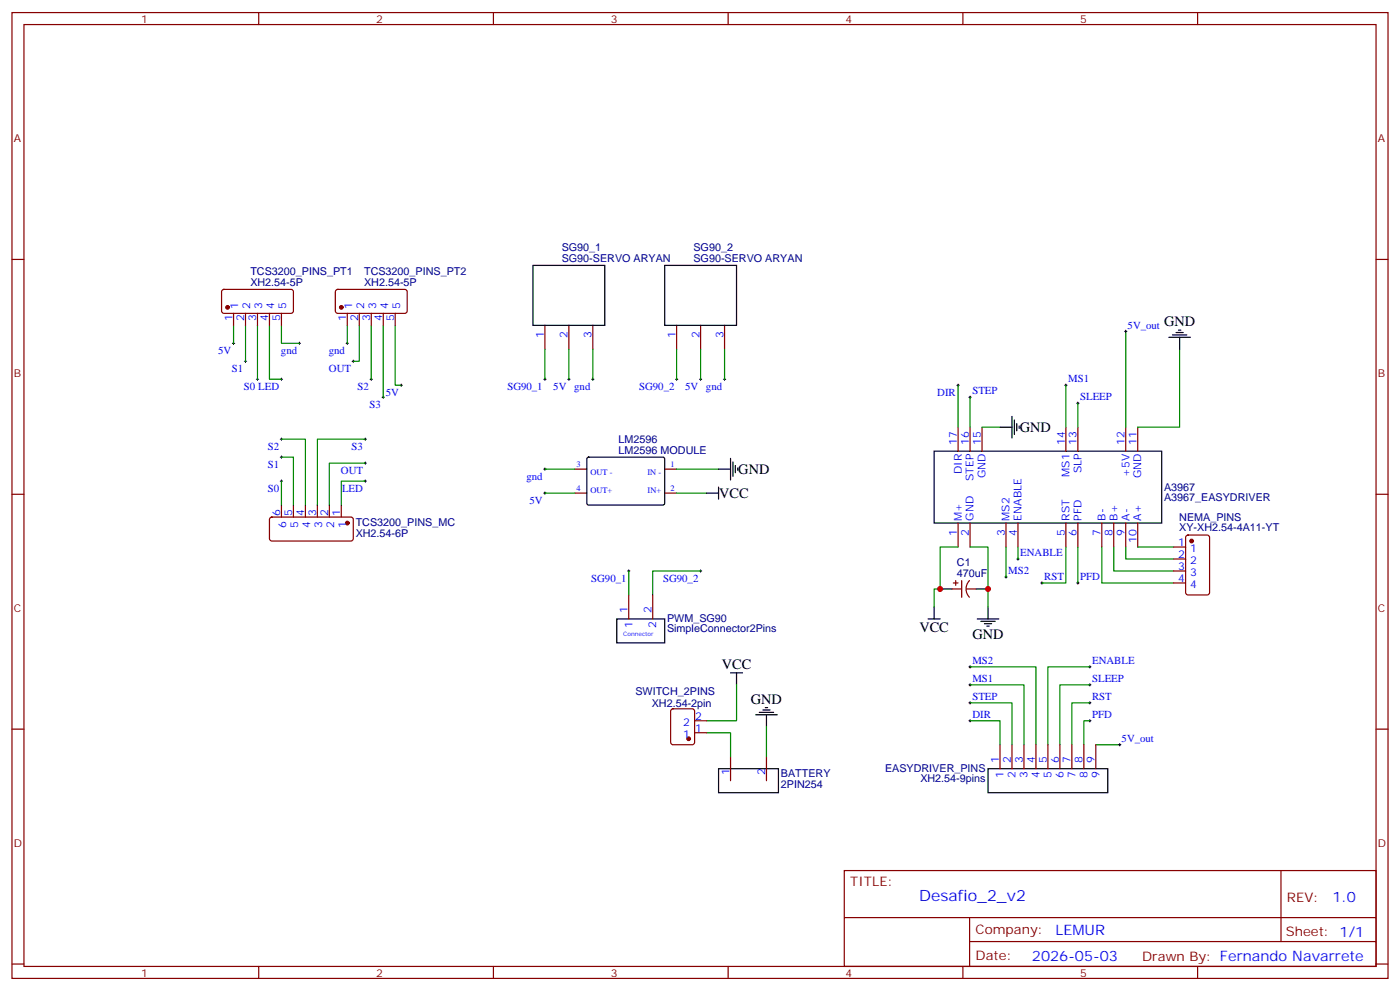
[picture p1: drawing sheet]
<svg xmlns="http://www.w3.org/2000/svg" width="412mm" height="292mm" viewBox="0 0 412 292" stroke-linecap="round" stroke-linejoin="round" font-family="sans-serif">
<g fill="none" stroke="#870000" stroke-width=".35">
<path d="M3.5 3.7h405.4v284.3h-405.4zM7.1 7.2h398.2v277.3h-398.2zM76.2 3.7v3.5M145.3 3.7v3.5M214.5 3.7v3.5M283.6 3.7v3.5M352.8 3.7v3.5M3.5 76.4h3.6M405.3 76.4h3.6M65.5 85.4l.5-.2 20 .1 .4 .6v5.9l-.7 .5-20-.1-.4-.7v-5.6zM68.8 92.3v3.5M72.3 92.3v3.5"/>
<path d="M75.8 92.3v3.5M79.4 92.3v3.5M82.9 92.3v3.5M99 85.4l.5-.2 20 .1 .4 .6v5.9l-.7 .5-20-.1-.4-.7v-5.6zM102.3 92.3v3.5M105.8 92.3v3.5M109.4 92.3v3.5M112.9 92.3v3.5M116.4 92.3v3.5M160.5 95.8v7M167.6 95.8v7M174.6 95.8v7"/>
<path d="M199.3 95.8v7M206.4 95.8v7M213.4 95.8v7M169.3 138.1h3.6M195.8 138.1h3.5M282.2 125.8v7M285.8 125.8v7M289.3 125.8v7M314 125.8v7M317.5 125.8v7M331.6 125.8v7M335.1 125.8v7"/>
<path d="M3.5 145.5h3.6M79.6 152.4l.5-.2 23.5 .1 .5 .6-.1 5.9-.6 .5-23.6-.1-.4-.6v-5.7zM82.9 148.7v3.5M86.4 148.7v3.5M90 148.7v3.5M93.5 148.7v3.5M97 148.7v3.5M100.5 148.7v3.5M169.3 145.2h3.6M195.8 145.2h3.5M282.2 154v7M285.8 154v7"/>
<path d="M296.3 154v7M299.9 154v7M314 154v7M317.5 154v7M324.6 154v7M328.1 154v7M331.6 154v7M335.1 154v7M349.5 157.7l.5-.2h5.6l.7 .4v16.5l-.5 .7-5.8 .1-.7-.5-.1-16.5zM405.3 145.5h3.6M185.2 175.2v7M192.3 175.2v7"/>
<path d="M280.5 173.4h2.8M280.8 171.6h1.4M281.5 170.9v1.4M283.3 170.9v5M284.7 173.4h2.8M285.6 170.9a3.5 3.5 0 0 0 0 4.9M345.7 161h3.5M345.7 164.6h3.5M345.7 168.1h3.5M345.7 171.6h3.5M3.5 214.7h3.6M197.8 208.9l.5-.2h5.6l.7 .4v9.4l-.5 .7-5.8 .1-.7-.5v-9.4z"/>
<path d="M204.6 215.7h3.5M204.6 212.2h3.5M294.6 219.3v7M298.1 219.3v7M301.6 219.3v7M305.2 219.3v7M308.7 219.3v7M312.2 219.3v7M315.7 219.3v7M319.3 219.3v7M322.8 219.3v7M405.3 214.7h3.6"/>
<path d="M215.2 222.8v7M225.8 222.8v7M248.7 256.3h156.6v28.2h-156.6zM377.3 256.3v20.9M248.7 270.1h156.5M285.6 277.2h119.6M285.6 270.1v14.2M3.5 283.8h3.6M76.2 284.5v3.5M145.3 284.5v3.5M214.5 284.5v3.5M283.6 284.5v3.5"/>
<path d="M352.8 284.5v3.5M405.3 283.8h3.6"/>
</g>
<g fill="none" stroke="#000" stroke-width=".35">
<path d="M157 78.1h21.2v17.7h-21.2zM195.8 78.1h21.2v17.7h-21.2zM344.3 99.3h6.4M345.4 98.6h4.2M346.4 97.9h2.1M347.1 97.2h.7M347.5 99.3v3.5M172.9 134.8l.5-.2 22.1 .1 .3 .4-.1 13.3-.4 .3-22.2-.1-.2-.4zM211.7 138.1h3.5M215.2 134.9v6.4M215.9 136v4.2M216.6 137.1v2.1"/>
<path d="M217.3 137.8v.7M275.2 132.8h67v21.2h-67zM294.6 125.8h3.5M298.1 122.6v6.3M298.8 123.6v4.3M299.5 124.7v2.1M300.2 125.4v.7M208.1 145.2h3.6M211.7 143.4v3.5M275.2 178.7v3.5M276.9 173.4h3.6M287.5 173.4h3.5"/>
<path d="M291 178.7v3.5M181.7 182.2h14.1v7.1h-14.1zM215.2 198.1h3.5M217 198.1v3.5M273.4 182.2h3.5M287.9 182.2h6.3M288.9 182.9h4.3M290 183.6h2.1M290.7 184.3h.7M222.6 210.4h6.4M223.7 209.7h4.2M224.7 209h2.1"/>
<path d="M225.4 208.3h.7M225.8 210.4v3.6M211.7 226.3h17.6v7.1h-17.6zM291 226.3h35.3v7.1h-35.3z"/>
</g>
<g fill="none" stroke="#008700" stroke-width=".35">
<path d="M68.8 95.8v5.3M72.3 95.8v10.6M75.8 95.8v15.9M79.4 95.8v15.9h3.5M82.9 95.8v5.3h5.3M102.3 95.8v5.3M105.8 95.8v10.6h-1.7M109.4 95.8v15.9M112.9 95.8v21.1M116.4 95.8v17.6h1.8M331.6 97.5v28.3M160.5 102.8v8.9"/>
<path d="M167.6 102.8v8.9M174.6 102.8v8.9M199.3 102.8v8.9M206.4 102.8v8.9M213.4 102.8v8.9M282.2 113.4v12.4M285.8 116.9v8.9M314 113.4v12.4M317.5 118.7v7.1M347.5 102.8v23h-12.4M82.9 134.6h3.5v14.1M82.9 129.3h7.1v19.4"/>
<path d="M107.6 136.3h-10.6v12.4M107.6 129.3h-14.1v19.4M160.5 138.1h8.8M199.3 138.1h12.4M289.3 125.8h5.3M82.9 141.6v7.1M107.6 141.6h-7.1v7.1M160.5 145.2h8.8M199.3 145.2h8.8M185.2 168.1v7.1M206.4 168.1h-14.1v7.1M282.2 161h-5.3v12.4h-1.7v5.3"/>
<path d="M285.8 161h5.2v17.7M296.3 161v8.9M299.9 161v3.6M314 161v10.6h-7.1M317.5 161v10.6M324.6 161v10.6h21.1M328.1 161v7.1h17.6M331.6 161v3.6h14.1M335.1 161h10.6M285.8 196.3h19.4v23M321 196.3h-12.3v23M208.1 215.7h7.1v7.1"/>
<path d="M217 201.6v10.6h-8.9M225.8 214v8.8M285.8 212.2h8.8v7.1M285.8 206.9h12.3v12.4M285.8 201.6h15.8v17.7M321 201.6h-8.8v17.7M321 212.2h-1.7v7.1M321 206.9h-5.3v12.4M322.8 219.3h7"/>
</g>
<g fill="none" stroke="#000" stroke-width=".29">
<path d="M331.3 97.5h.7M331.6 97.2v.7M68.4 101.1h.7M68.8 100.7v.7M72 106.4h.7M72.3 106v.7M75.5 111.7h.7M75.8 111.3v.7M82.5 111.7h.8M82.9 111.3v.7M87.8 101.1h.7M88.2 100.7v.7"/>
<path d="M102 101.1h.7M102.3 100.7v.7M103.7 106.4h.7M104.1 106v.7M109 111.7h.7M109.4 111.3v.7M112.5 116.9h.7M112.9 116.6v.7M117.8 113.4h.7M118.2 113.1v.7M160.2 111.7h.7M160.5 111.3v.7"/>
<path d="M167.2 111.7h.7M167.6 111.3v.7M174.3 111.7h.7M174.6 111.3v.7M199 111.7h.7M199.3 111.3v.7M206 111.7h.7M206.4 111.3v.7M213.1 111.7h.7M213.4 111.3v.7M281.9 113.4h.7M282.2 113.1v.7"/>
<path d="M285.4 116.9h.7M285.8 116.6v.7M313.6 113.4h.7M314 113.1v.7M317.1 118.7h.8M317.5 118.4v.7M82.5 134.6h.8M82.5 129.3h.8M82.9 128.9v.7M82.9 134.2v.7M107.2 129.3h.7M107.2 136.3h.7"/>
<path d="M107.6 128.9v.7M107.6 136v.7M160.2 138.1h.7M160.5 137.8v.7M82.5 141.6h.8M82.9 141.3v.7M107.2 141.6h.7M107.6 141.3v.7M160.2 145.2h.7M160.5 144.8v.7M184.9 168.1h.7M185.2 167.7v.8"/>
<path d="M206 168.1h.7M206.4 167.7v.8M296 169.9h.7M296.3 169.5v.7M299.5 164.6h.7M299.9 164.2v.7M306.6 171.6h.7M306.9 171.3v.7M317.1 171.6h.8M317.5 171.3v.7M285.4 196.3h.7M285.8 196v.7"/>
<path d="M320.7 196.3h.7M321 196v.7M285.4 212.2h.7M285.4 206.9h.7M285.4 201.6h.7M285.8 201.3v.7M285.8 206.6v.7M285.8 211.8v.7M320.7 212.2h.7M320.7 206.9h.7M320.7 201.6h.7M321 201.3v.7"/>
<path d="M321 206.6v.7M321 211.8v.7M329.5 219.3h.7M329.8 218.9v.7"/>
</g>
<g fill="#870000" stroke="#870000" stroke-width=".35">
<circle cx="102.3" cy="154" r=".53"/>
<circle cx="351" cy="159.3" r=".53"/>
<circle cx="202.8" cy="217.5" r=".53"/>
<circle cx="100.5" cy="90.5" r=".53"/>
<circle cx="67" cy="90.5" r=".53"/>
</g>
<g fill="#c00">
<circle cx="276.9" cy="173.4" r=".88"/>
<circle cx="291" cy="173.4" r=".88"/>
</g>
<text font-size="4.6" fill="#00f" x="270.8" y="265.3">Desafio_2_v2</text>
<g font-size="4.2">
<text x="342.9" y="96.1">GND</text>
<text x="300.4" y="127.2">GND</text>
<text x="217.5" y="139.6">GND</text>
<text x="211.8" y="146.6">VCC</text>
<text x="270.8" y="186.2">VCC</text>
<text x="286.5" y="188.2">GND</text>
<text x="212.6" y="197">VCC</text>
<text x="221.2" y="207.2">GND</text>
</g>
<g font-size="4.2" fill="#00f">
<text x="392.5" y="265.6">1.0</text>
<text x="310.9" y="275.1">LEMUR</text>
<text x="304" y="282.9">2026-05-03</text>
</g>
<g font-size="3.9" fill="#800">
<text x="250.5" y="260.9">TITLE:</text>
<text x="379.1" y="265.6">REV:</text>
<text x="287.4" y="275.1">Company:</text>
<text x="378.7" y="275.7">Sheet: 1/1</text>
<text x="287.4" y="282.8">Date:</text>
<text x="336.4" y="282.8">Drawn By: Fernando Navarrete</text>
</g>
<g font-size="3.2" fill="#800">
<text x="41.6" y="6.7">1</text>
<text x="110.8" y="6.7">2</text>
<text x="179.9" y="6.7">3</text>
<text x="249.1" y="6.7">4</text>
<text x="318.2" y="6.7">5</text>
<text x="4.1" y="41.8">A</text>
<text x="405.9" y="41.8">A</text>
<text x="4.1" y="110.9">B</text>
<text x="405.9" y="110.9">B</text>
<text x="4.1" y="180.1">C</text>
<text x="405.9" y="180.1">C</text>
<text x="4.1" y="249.2">D</text>
<text x="405.9" y="249.2">D</text>
<text x="41.6" y="287.5">1</text>
<text x="110.8" y="287.5">2</text>
<text x="179.9" y="287.5">3</text>
<text x="249.1" y="287.5">4</text>
<text x="318.2" y="287.5">5</text>
</g>
<g font-size="3.2" fill="#000080">
<text x="165.5" y="77.1">SG90-SERVO ARYAN</text>
<text x="165.5" y="73.9">SG90_1</text>
<text x="204.3" y="77.1">SG90-SERVO ARYAN</text>
<text x="204.3" y="73.9">SG90_2</text>
<text x="73.7" y="80.9">TCS3200_PINS_PT1</text>
<text x="107.3" y="80.9">TCS3200_PINS_PT2</text>
<text x="73.7" y="84.1">XH2.54-5P</text>
<text x="107.3" y="84.1">XH2.54-5P</text>
<text x="182.2" y="130.4">LM2596</text>
<text x="182.2" y="133.5">LM2596 MODULE</text>
<text x="342.9" y="147.6">A3967_EASYDRIVER</text>
<text x="342.9" y="144.5">A3967</text>
<text x="104.8" y="154.8">TCS3200_PINS_MC</text>
<text x="347.4" y="153.2">NEMA_PINS</text>
<text x="104.8" y="158">XH2.54-6P</text>
<text x="347.4" y="156.4">XY-XH2.54-4A11-YT</text>
<text x="281.9" y="166.7">C1</text>
<text x="281.9" y="169.9">470uF</text>
<text x="196.5" y="183">PWM_SG90</text>
<text x="196.5" y="186.2">SimpleConnector2Pins</text>
<text x="187.2" y="204.5">SWITCH_2PINS</text>
<text x="192" y="208">XH2.54-2pin</text>
<text x="260.7" y="227.1">EASYDRIVER_PINS</text>
<text x="230" y="232.1">2PIN254</text>
<text x="230" y="228.9">BATTERY</text>
<text x="271.1" y="230.3">XH2.54-9pins</text>
</g>
<g font-size="3.2" fill="#00f">
<text x="68.4" y="94.4" transform="rotate(-90 68.4 94.4)">1</text>
<text x="70.2" y="90.9" transform="rotate(-90 70.2 90.9)">1</text>
<text x="72" y="94.4" transform="rotate(-90 72 94.4)">2</text>
<text x="73.7" y="90.9" transform="rotate(-90 73.7 90.9)">2</text>
<text x="75.5" y="94.4" transform="rotate(-90 75.5 94.4)">3</text>
<text x="77.3" y="90.9" transform="rotate(-90 77.3 90.9)">3</text>
<text x="79" y="94.4" transform="rotate(-90 79 94.4)">4</text>
<text x="80.8" y="90.9" transform="rotate(-90 80.8 90.9)">4</text>
<text x="82.5" y="94.4" transform="rotate(-90 82.5 94.4)">5</text>
<text x="84.3" y="90.9" transform="rotate(-90 84.3 90.9)">5</text>
<text x="102" y="94.4" transform="rotate(-90 102 94.4)">1</text>
<text x="103.7" y="90.9" transform="rotate(-90 103.7 90.9)">1</text>
<text x="105.5" y="94.4" transform="rotate(-90 105.5 94.4)">2</text>
<text x="107.2" y="90.9" transform="rotate(-90 107.2 90.9)">2</text>
<text x="109" y="94.4" transform="rotate(-90 109 94.4)">3</text>
<text x="110.8" y="90.9" transform="rotate(-90 110.8 90.9)">3</text>
<text x="112.5" y="94.4" transform="rotate(-90 112.5 94.4)">4</text>
<text x="114.3" y="90.9" transform="rotate(-90 114.3 90.9)">4</text>
<text x="116.1" y="94.4" transform="rotate(-90 116.1 94.4)">5</text>
<text x="117.8" y="90.9" transform="rotate(-90 117.8 90.9)">5</text>
<text x="160.2" y="99.6" transform="rotate(-90 160.2 99.6)">1</text>
<text x="167.2" y="99.6" transform="rotate(-90 167.2 99.6)">2</text>
<text x="174.3" y="99.6" transform="rotate(-90 174.3 99.6)">3</text>
<text x="199" y="99.6" transform="rotate(-90 199 99.6)">1</text>
<text x="206" y="99.6" transform="rotate(-90 206 99.6)">2</text>
<text x="213.1" y="99.6" transform="rotate(-90 213.1 99.6)">3</text>
<text x="332.2" y="96.7">5V_out</text>
<text x="64.2" y="104.2">5V</text>
<text x="82.8" y="104.2">gnd</text>
<text x="96.9" y="104.2">gnd</text>
<text x="68.3" y="109.5">S1</text>
<text x="96.9" y="109.5">OUT</text>
<text x="314.6" y="112.5">MS1</text>
<text x="71.8" y="114.8">S0 LED</text>
<text x="105.4" y="114.8">S2</text>
<text x="113.6" y="116.5">5V</text>
<text x="149.5" y="114.8">SG90_1</text>
<text x="163" y="114.8">5V</text>
<text x="169.2" y="114.8">gnd</text>
<text x="188.3" y="114.8">SG90_2</text>
<text x="201.8" y="114.8">5V</text>
<text x="208" y="114.8">gnd</text>
<text x="276.1" y="116.5">DIR</text>
<text x="286.4" y="116.1">STEP</text>
<text x="318.2" y="117.8">SLEEP</text>
<text x="108.9" y="120">S3</text>
<text x="281.9" y="131.1" transform="rotate(-90 281.9 131.1)">17</text>
<text x="285.4" y="131.1" transform="rotate(-90 285.4 131.1)">16</text>
<text x="288.9" y="131.1" transform="rotate(-90 288.9 131.1)">15</text>
<text x="313.6" y="131.1" transform="rotate(-90 313.6 131.1)">14</text>
<text x="317.1" y="131.1" transform="rotate(-90 317.1 131.1)">13</text>
<text x="331.3" y="131.1" transform="rotate(-90 331.3 131.1)">12</text>
<text x="334.8" y="131.1" transform="rotate(-90 334.8 131.1)">11</text>
<text x="78.9" y="137.7">S1</text>
<text x="78.9" y="132.4">S2</text>
<text x="103.6" y="132.4">S3</text>
<text x="100.4" y="139.4">OUT</text>
<text x="155" y="141.2">gnd</text>
<text x="283.3" y="139.5" transform="rotate(-90 283.3 139.5)">DIR</text>
<text x="286.8" y="141.6" transform="rotate(-90 286.8 141.6)">STEP</text>
<text x="290.3" y="140.8" transform="rotate(-90 290.3 140.8)">GND</text>
<text x="315" y="140.4" transform="rotate(-90 315 140.4)">MS1</text>
<text x="318.6" y="139.4" transform="rotate(-90 318.6 139.4)">SLP</text>
<text x="332.7" y="140.3" transform="rotate(-90 332.7 140.3)">+5V</text>
<text x="336.2" y="140.8" transform="rotate(-90 336.2 140.8)">GND</text>
<text x="78.9" y="144.7">S0</text>
<text x="100.8" y="144.7">LED</text>
<text x="155.9" y="148.3">5V</text>
<text x="82.5" y="152" transform="rotate(-90 82.5 152)">6</text>
<text x="84.3" y="155.5" transform="rotate(-90 84.3 155.5)">6</text>
<text x="86.1" y="152" transform="rotate(-90 86.1 152)">5</text>
<text x="87.8" y="155.5" transform="rotate(-90 87.8 155.5)">5</text>
<text x="89.6" y="152" transform="rotate(-90 89.6 152)">4</text>
<text x="91.4" y="155.5" transform="rotate(-90 91.4 155.5)">4</text>
<text x="93.1" y="152" transform="rotate(-90 93.1 152)">3</text>
<text x="94.9" y="155.5" transform="rotate(-90 94.9 155.5)">3</text>
<text x="96.7" y="152" transform="rotate(-90 96.7 152)">2</text>
<text x="98.4" y="155.5" transform="rotate(-90 98.4 155.5)">2</text>
<text x="100.2" y="152" transform="rotate(-90 100.2 152)">1</text>
<text x="102" y="155.5" transform="rotate(-90 102 155.5)">1</text>
<text x="283.3" y="153.3" transform="rotate(-90 283.3 153.3)">M+</text>
<text x="286.8" y="153.3" transform="rotate(-90 286.8 153.3)">GND</text>
<text x="297.4" y="153.3" transform="rotate(-90 297.4 153.3)">MS2</text>
<text x="300.9" y="153.3" transform="rotate(-90 300.9 153.3)">ENABLE</text>
<text x="315" y="153.3" transform="rotate(-90 315 153.3)">RST</text>
<text x="318.6" y="153.3" transform="rotate(-90 318.6 153.3)">PFD</text>
<text x="325.6" y="153.3" transform="rotate(-90 325.6 153.3)">B-</text>
<text x="329.1" y="153.3" transform="rotate(-90 329.1 153.3)">B+</text>
<text x="332.7" y="153.3" transform="rotate(-90 332.7 153.3)">A-</text>
<text x="336.2" y="153.3" transform="rotate(-90 336.2 153.3)">A+</text>
<text x="281.9" y="157.8" transform="rotate(-90 281.9 157.8)">1</text>
<text x="285.4" y="157.8" transform="rotate(-90 285.4 157.8)">2</text>
<text x="296" y="157.8" transform="rotate(-90 296 157.8)">3</text>
<text x="299.5" y="157.8" transform="rotate(-90 299.5 157.8)">4</text>
<text x="313.6" y="157.8" transform="rotate(-90 313.6 157.8)">5</text>
<text x="317.1" y="157.8" transform="rotate(-90 317.1 157.8)">6</text>
<text x="324.2" y="157.8" transform="rotate(-90 324.2 157.8)">7</text>
<text x="327.7" y="157.8" transform="rotate(-90 327.7 157.8)">8</text>
<text x="331.3" y="157.8" transform="rotate(-90 331.3 157.8)">9</text>
<text x="334.8" y="159.8" transform="rotate(-90 334.8 159.8)">10</text>
<text x="347.1" y="160.7">1</text>
<text x="300.5" y="163.7">ENABLE</text>
<text x="347.1" y="164.2">2</text>
<text x="347.1" y="167.7">3</text>
<text x="350.6" y="162.5">1</text>
<text x="350.6" y="166">2</text>
<text x="174.2" y="171.2">SG90_1</text>
<text x="195.3" y="171.2">SG90_2</text>
<text x="297" y="169">MS2</text>
<text x="307.6" y="170.8">RST</text>
<text x="318.2" y="170.8">PFD</text>
<text x="347.1" y="171.3">4</text>
<text x="350.6" y="169.5">3</text>
<text x="350.6" y="173">4</text>
<text x="184.9" y="180.4" transform="rotate(-90 184.9 180.4)">1</text>
<text x="186.3" y="184.9" transform="rotate(-90 186.3 184.9)">1</text>
<text x="191.9" y="180.4" transform="rotate(-90 191.9 180.4)">2</text>
<text x="193.3" y="184.9" transform="rotate(-90 193.3 184.9)">2</text>
<text x="286.4" y="195.4">MS2</text>
<text x="321.7" y="195.4">ENABLE</text>
<text x="286.4" y="200.7">MS1</text>
<text x="321.7" y="200.7">SLEEP</text>
<text x="286.4" y="206">STEP</text>
<text x="321.7" y="206">RST</text>
<text x="201.3" y="213.6">2</text>
<text x="204.8" y="215.4">1</text>
<text x="204.8" y="211.8">2</text>
<text x="286.4" y="211.3">DIR</text>
<text x="321.7" y="211.3">PFD</text>
<text x="201.3" y="217.1">1</text>
<text x="330.4" y="218.4">5V_out</text>
<text x="294.2" y="224.5" transform="rotate(-90 294.2 224.5)">1</text>
<text x="297.7" y="224.5" transform="rotate(-90 297.7 224.5)">2</text>
<text x="301.3" y="224.5" transform="rotate(-90 301.3 224.5)">3</text>
<text x="304.8" y="224.5" transform="rotate(-90 304.8 224.5)">4</text>
<text x="308.3" y="224.5" transform="rotate(-90 308.3 224.5)">5</text>
<text x="311.9" y="224.5" transform="rotate(-90 311.9 224.5)">6</text>
<text x="315.4" y="224.5" transform="rotate(-90 315.4 224.5)">7</text>
<text x="318.9" y="224.5" transform="rotate(-90 318.9 224.5)">8</text>
<text x="322.4" y="224.5" transform="rotate(-90 322.4 224.5)">9</text>
<text x="214.8" y="228.1" transform="rotate(-90 214.8 228.1)">1</text>
<text x="225.4" y="228.1" transform="rotate(-90 225.4 228.1)">2</text>
<text x="295.6" y="229" transform="rotate(-90 295.6 229)">1</text>
<text x="299.2" y="229" transform="rotate(-90 299.2 229)">2</text>
<text x="302.7" y="229" transform="rotate(-90 302.7 229)">3</text>
<text x="306.2" y="229" transform="rotate(-90 306.2 229)">4</text>
<text x="309.7" y="229" transform="rotate(-90 309.7 229)">5</text>
<text x="313.3" y="229" transform="rotate(-90 313.3 229)">6</text>
<text x="316.8" y="229" transform="rotate(-90 316.8 229)">7</text>
<text x="320.3" y="229" transform="rotate(-90 320.3 229)">8</text>
<text x="323.8" y="229" transform="rotate(-90 323.8 229)">9</text>
</g>
<g font-size="2.5" fill="#00f">
<text x="169.9" y="137.4">3</text>
<text x="197.6" y="137.4">1</text>
<text x="173.9" y="139.7">OUT -</text>
<text x="190.7" y="139.7">IN -</text>
<text x="169.9" y="144.5">4</text>
<text x="173.9" y="145">OUT+</text>
<text x="190.8" y="145">IN+</text>
<text x="197.6" y="144.5">2</text>
</g>
<text font-size="1.8" fill="#00f" x="183.6" y="187.3">Connector</text>
</svg>
